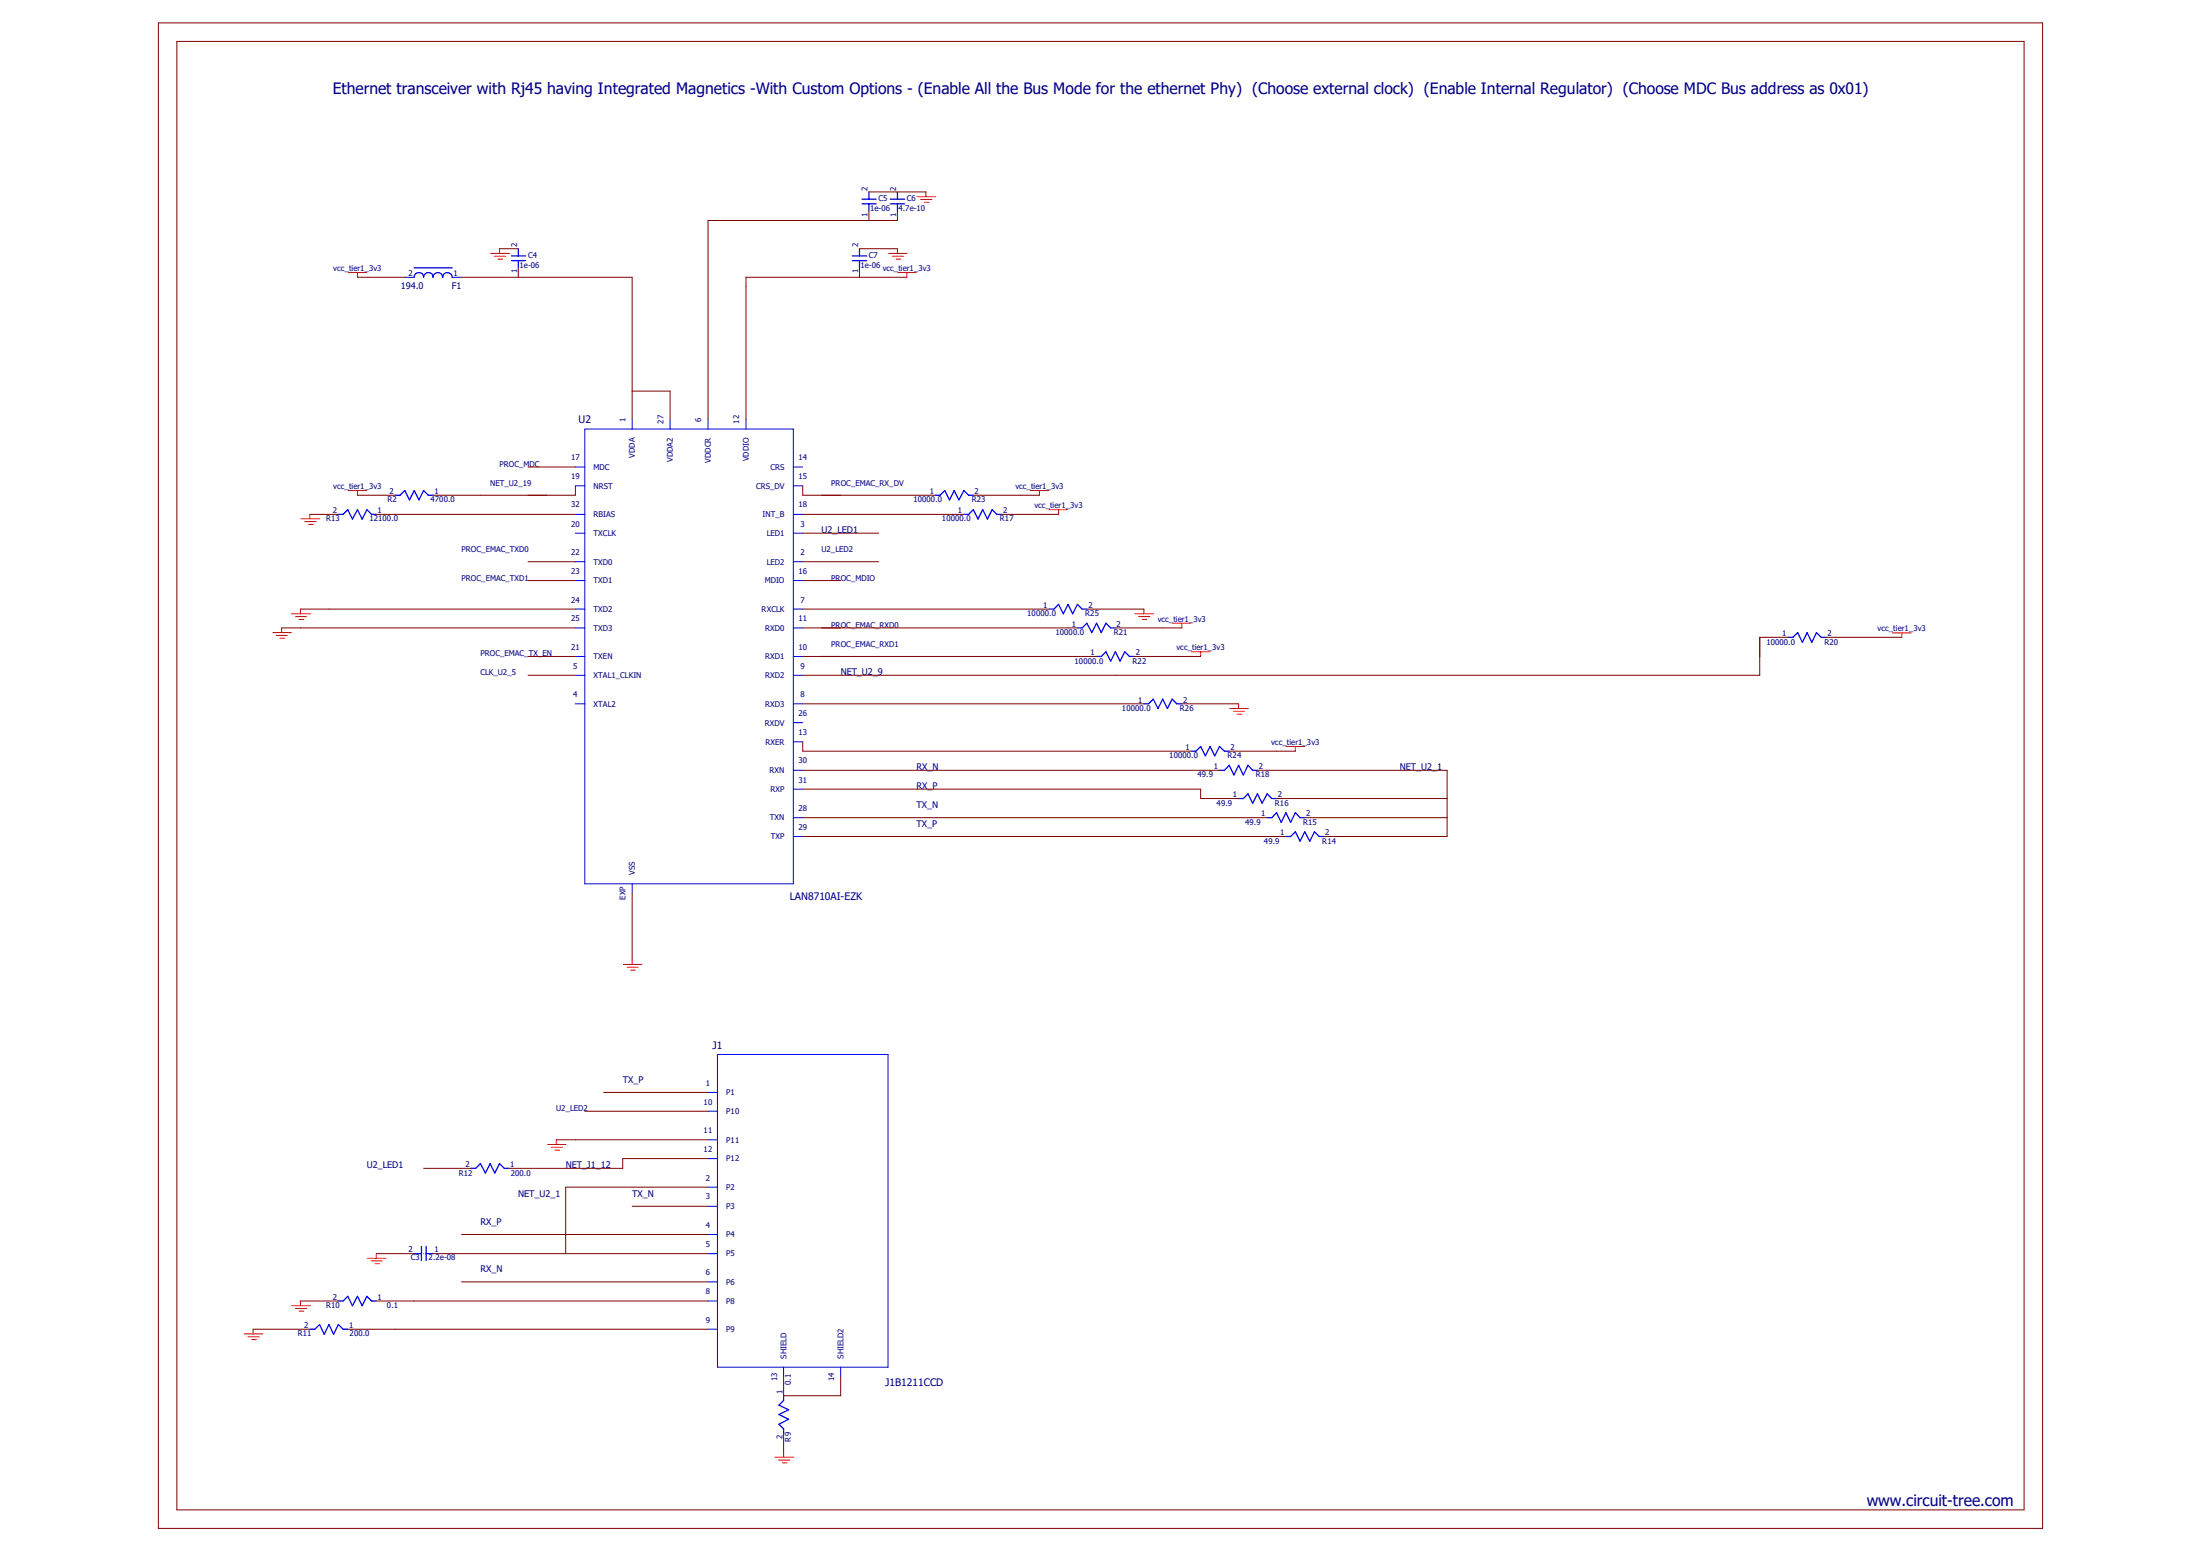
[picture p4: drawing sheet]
<svg xmlns="http://www.w3.org/2000/svg" width="297mm" height="210mm" viewBox="0 0 297 210" stroke-linecap="round" stroke-linejoin="round" font-family="sans-serif">
<path d="M21.1 3l254.8 203.6M275.9 3l-254.8 203.6" fill="none" stroke="#fff" stroke-width=".14"/>
<g fill="none" stroke="#f00" stroke-width=".14">
<path d="M47 36.8h2.5M48.3 36.8v.6M66.3 34.2h2.4M66.8 34.6h1.4M67.2 35h.7M67.4 33.6v.6M120 34.2h2.5M120.5 34.6h1.5M121 35h.6M121.2 33.6v.6M121.2 36.8h2.5M122.4 36.8v.6"/>
<path d="M123.8 26.5h2.5M124.3 26.9h1.5M124.8 27.3h.6M125 25.9v.6M40.6 70h2.6M41.1 70.4h1.6M41.7 70.8h.6M41.8 69.4v.6M47 66.2h2.5M48.3 66.2v.6M139.1 66.2h2.5M140.3 66.2v.6"/>
<path d="M141.6 68.8h2.5M142.9 68.8v.6M36.8 85.4h2.5M37.3 85.8h1.5M37.8 86.1h.6M38 84.8v.6M39.4 82.8h2.5M39.9 83.2h1.5M40.4 83.6h.6M40.6 82.2v.6M153.2 82.8h2.5M153.7 83.2h1.5"/>
<path d="M154.2 83.6h.7M154.4 82.2v.6M158.3 84.1h2.5M159.6 84.1v.7M160.8 88h2.6M162.1 88v.6M166 95.6h2.5M166.5 96h1.5M167 96.4h.6M167.2 95v.6M255.5 85.4h2.5M256.8 85.4v.6"/>
<path d="M173.6 100.8h2.5M174.9 100.8v.6M84.2 130.2h2.5M84.7 130.6h1.4M85.1 130.9h.7M85.3 129.5v.7M73.9 154.5h2.5M74.4 154.9h1.5M74.9 155.2h.7M75.1 153.8v.7M34.2 179.4v.6M39.4 176.2h2.5"/>
<path d="M39.9 176.6h1.5M40.4 177h.6M40.6 175.6v.6M49.6 169.8h2.5M50.1 170.2h1.5M50.6 170.6h.6M50.8 169.2v.6M33 180h2.5M33.5 180.4h1.5M34 180.8h.6M104.6 196.7h2.5M105.1 197.1h1.5"/>
<path d="M105.6 197.4h.7M105.8 196v.7"/>
</g>
<g fill="none" stroke="#800000" stroke-width=".14">
<path d="M21.4 3.1h254.4v203.2h-254.4zM23.9 5.6h249.4v198.2h-249.4zM48.3 37.4h6.4M67.4 33.6h2.6M116 33.6h5.2M116 36.2v1.2M117.3 25.9h7.7M117.3 28.5v1.3M121.2 28.5v1.3h-25.6v26.8M122.4 37.4h-21.7v19.2M41.8 69.4h3.9M48.3 66.8h5"/>
<path d="M131.4 66.8h8.9M135.2 69.4h7.7M38 84.8h39.7M40.6 82.2h37.1M108.4 82.2h33.2M108.4 95h46M108.4 88.6h39.6M146.7 82.2h7.7M150.6 84.8h9M153.1 88.6h9M159.6 95h7.6M241.4 86h-3.8v5.1h-129.2"/>
<path d="M246.5 86h10.3M165.9 101.4h9M85.3 120.6v8.9M75.1 153.8h20.5M34.2 179.4h7.6M40.6 175.6h5.1M50.8 169.2h5.1M105.8 193.5v2.5"/>
</g>
<g fill="none" stroke="#00f" stroke-width=".14">
<path d="M54.7 37.4h1.2M61 37.4h1.3M79 57.9h28.1v61.4h-28.1zM85.3 56.6v1.3M90.5 56.6v1.3M95.6 56.6v1.3M100.7 56.6v1.3M77.7 63h1.3M77.7 65.6h1.3M77.7 69.4h1.3M77.7 72h1.3M77.7 75.8h1.3"/>
<path d="M77.7 78.4h1.3M107.1 63h1.3M107.1 65.6h1.3M107.1 69.4h1.3M107.1 72h1.3M107.1 75.8h1.3M107.1 78.4h1.3M77.7 82.2h1.3M77.7 84.8h1.3M77.7 88.6h1.3M77.7 91.1h1.3M77.7 95h1.3"/>
<path d="M107.1 82.2h1.3M107.1 84.8h1.3M107.1 88.6h1.3M107.1 91.1h1.3M107.1 95h1.3M107.1 97.5h1.3M85.3 119.3v1.3M107.1 100.1h1.3M107.1 104h1.3M107.1 106.5h1.3M107.1 110.4h1.3M107.1 112.9h1.3"/>
<path d="M95.6 147.4h1.3M95.6 150h1.3M95.6 153.8h1.3M95.6 156.4h1.3M96.9 142.3h23v42.2h-23zM95.6 160.2h1.3M95.6 162.8h1.3M95.6 166.6h1.3M95.6 169.2h1.3M95.6 173h1.3M95.6 175.6h1.3M95.6 179.4h1.3"/>
<path d="M105.8 184.5v1.3M113.5 184.5v1.3"/>
</g>
<g fill="none" stroke="#00f" stroke-width=".17">
<path d="M55.9 37.4a.64 .64 0 0 1 .7-.6 .64 .64 0 0 1 .6 .6 .64 .64 0 0 1 .6-.6 .64 .64 0 0 1 .7 .6 .66 .66 0 0 1 .6-.6 .66 .66 0 0 1 .7 .6 .64 .64 0 0 1 .6-.6 .64 .64 0 0 1 .6 .6M55.9 36.2h5.1M69 34.5h2M69 35.2h2M70 33.6v.9M70 35.2v1M115.1 34.5h1.9M115.1 35.2h1.9M116 33.6v.9M116 35.2v1M116.4 26.9h1.9M116.4 27.5h1.9"/>
<path d="M117.3 25.9v1M117.3 27.5v1M120.2 26.9h1.9M120.2 27.5h1.9M121.2 25.9v1M121.2 27.5v1M45.7 69.4h.6l.6-.6 .7 1.3 .7-1.3 .6 1.3 .6-1.3 .7 .6h.6M53.3 66.8h.7l.7-.6 .6 1.3 .6-1.3 .7 1.3 .6-1.3 .6 .6h.7M126.3 66.8h.6l.7-.6 .6 1.3 .6-1.3 .7 1.3 .6-1.3 .7 .6h.6M130.1 69.4h.7l.6-.6 .6 1.3 .7-1.3 .6 1.3 .6-1.3 .7 .6h.6M141.6 82.2h.7l.6-.6 .7 1.2 .6-1.2 .6 1.2 .7-1.2 .6 .6h.6M145.5 84.8h.6l.6-.7 .7 1.3 .6-1.3 .7 1.3 .6-1.3 .6 .7h.7"/>
<path d="M148 88.6h.7l.6-.6 .6 1.2 .7-1.2 .6 1.2 .6-1.2 .7 .6h.6M154.4 95h.7l.6-.6 .6 1.2 .7-1.2 .6 1.2 .6-1.2 .7 .6h.7M241.4 86h.7l.6-.6 .6 1.3 .7-1.3 .6 1.3 .6-1.3 .7 .6h.6M160.8 101.4h.7l.6-.6 .6 1.2 .7-1.2 .6 1.2 .6-1.2 .7 .6h.6M164.6 104h.7l.6-.7 .7 1.3 .6-1.3 .7 1.3 .6-1.3 .6 .7h.7M167.2 107.8h.7l.6-.7 .6 1.3 .7-1.3 .6 1.3 .7-1.3 .6 .7h.6M171.1 110.4h.6l.6-.7 .7 1.3 .6-1.3 .6 1.3 .7-1.3 .6 .7h.6M173.6 112.9h.6l.7-.6 .6 1.2 .6-1.2 .7 1.2 .7-1.2 .6 .6h.6M63.6 157.7h.6l.7-.6 .6 1.2 .7-1.2 .6 1.2 .6-1.2 .7 .6h.6M41.8 179.4h.7l.6-.6 .7 1.3 .6-1.3 .6 1.3 .7-1.3 .6 .6h.6M45.7 175.6h.6l.6-.6 .7 1.2 .7-1.2 .6 1.2 .6-1.2 .7 .6h.6M55.9 169.2h1"/>
<path d="M56.9 168.2v1.9M57.5 168.2v1.9M57.5 169.2h1M105.8 188.4v.6l-.6 .7 1.3 .6-1.3 .6 1.3 .7-1.3 .6 .6 .7v.6"/>
</g>
<path d="M144.2 84.7v.1z" fill-rule="evenodd" fill="#800000"/>
<g fill="none" stroke="#800000" stroke-width=".14">
<path d="M62.3 37.4h23v19.2M70 36.2v1.2M85.3 52.8h5.2v3.8M50.8 69.4h26.9M71.3 78.4h6.4M71.3 63h6.4M71.3 75.8h6.4M77.7 65.6v1.2h-19.2M108.4 65.6v1.2h17.9M108.4 69.4h21.7M108.4 78.4h5.1M108.4 75.8h10.2"/>
<path d="M71.3 91.1h6.4M71.3 88.6h6.4M108.4 84.8h37.1M108.4 100.1v1.3h52.4M108.4 112.9h65.2M108.4 106.5h53.7v1.3h5.1M169.8 104h25.6v8.9h-16.7M172.3 107.8h23.1M176.1 110.4h19.3M79 150h16.6M81.5 147.4h14.1M95.6 156.4h-11.5v1.3h-15.4"/>
<path d="M46.9 179.4h48.7M50.8 175.6h44.8M58.5 169.2h37.1M62.3 166.6h33.3M95.6 160.2h-19.2v9"/>
</g>
<path d="M57.2 169.2l.1 .1z" fill-rule="evenodd" fill="#800000"/>
<path d="M108.4 72h10.2M108.4 104h56.2M108.4 110.4h62.7M57.2 157.7h6.4M62.3 173h33.3M85.3 162.8h10.3M105.8 185.8v2.6h7.7v-2.6" fill="none" stroke="#800000" stroke-width=".14"/>
<g font-size="2.1" fill="#000080">
<text x="44.9" y="12.7">Ethernet transceiver with Rj45 having Integrated Magnetics -With Custom Options - (Enable All the Bus Mode for the ethernet Phy) (Choose external clock) (Enable Internal Regulator) (Choose MDC Bus address as 0x01)</text>
<text x="252" y="203.3">www.circuit-tree.com</text>
</g>
<g font-size="1.4" fill="#000080">
<text x="78.1" y="57.1">U2</text>
<text x="106.6" y="121.5">LAN8710AI-EZK</text>
<text x="96.2" y="141.6">J1</text>
<text x="119.5" y="187">J1B1211CCD</text>
</g>
<g font-size="1.2" fill="#000080">
<text x="54.1" y="38.9">194.0</text>
<text x="61" y="38.9">F1</text>
<text x="110.9" y="72">U2_LED1</text>
<text x="113.5" y="91.1">NET_U2_9</text>
<text x="123.7" y="106.5">RX_P</text>
<text x="123.7" y="104">RX_N</text>
<text x="189" y="104">NET_U2_1</text>
<text x="123.7" y="111.6">TX_P</text>
<text x="123.7" y="109.1">TX_N</text>
<text x="84.1" y="146.2">TX_P</text>
<text x="49.5" y="157.7">U2_LED1</text>
<text x="70" y="161.5">NET_U2_1</text>
<text x="76.4" y="157.7">NET_J1_12</text>
<text x="85.3" y="161.5">TX_N</text>
<text x="64.9" y="165.4">RX_P</text>
<text x="64.9" y="171.7">RX_N</text>
</g>
<g font-size="1.1" fill="#000080">
<text x="117.1" y="29.3" transform="rotate(-90 117.1 29.3)">1</text>
<text x="117.1" y="25.7" transform="rotate(-90 117.1 25.7)">2</text>
<text x="117.5" y="28.5">1e-06</text>
<text x="118.6" y="27.2">C5</text>
<text x="121" y="29.3" transform="rotate(-90 121 29.3)">1</text>
<text x="121" y="25.7" transform="rotate(-90 121 25.7)">2</text>
<text x="121.3" y="28.5">4.7e-10</text>
<text x="122.4" y="27.2">C6</text>
<text x="69.8" y="33.4" transform="rotate(-90 69.8 33.4)">2</text>
<text x="71.3" y="34.9">C4</text>
<text x="115.9" y="33.4" transform="rotate(-90 115.9 33.4)">2</text>
<text x="117.3" y="34.9">C7</text>
<text x="45" y="36.5">vcc_tier1_3v3</text>
<text x="55.2" y="37.3">2</text>
<text x="61.2" y="37.3">1</text>
<text x="69.8" y="36.9" transform="rotate(-90 69.8 36.9)">1</text>
<text x="70.1" y="36.2">1e-06</text>
<text x="115.9" y="36.9" transform="rotate(-90 115.9 36.9)">1</text>
<text x="116.2" y="36.2">1e-06</text>
<text x="119.2" y="36.5">vcc_tier1_3v3</text>
<text x="84.5" y="56.9" transform="rotate(-90 84.5 56.9)">1</text>
<text x="89.6" y="57.2" transform="rotate(-90 89.6 57.2)">27</text>
<text x="94.7" y="56.9" transform="rotate(-90 94.7 56.9)">6</text>
<text x="99.8" y="57.2" transform="rotate(-90 99.8 57.2)">12</text>
<text x="45" y="66">vcc_tier1_3v3</text>
<text x="66.2" y="65.6">NET_U2_19</text>
<text x="67.4" y="63">PROC_MDC</text>
<text x="77.1" y="62.1">17</text>
<text x="77.1" y="64.7">19</text>
<text x="80.1" y="63.4">MDC</text>
<text x="80.1" y="66">NRST</text>
<text x="85.7" y="61.8" transform="rotate(-90 85.7 61.8)">VDDA</text>
<text x="90.8" y="62.4" transform="rotate(-90 90.8 62.4)">VDDA2</text>
<text x="96" y="62.4" transform="rotate(-90 96 62.4)">VDDCR</text>
<text x="101.1" y="62.3" transform="rotate(-90 101.1 62.3)">VDDIO</text>
<text x="102.1" y="66">CRS_DV</text>
<text x="104" y="63.4">CRS</text>
<text x="107.8" y="62.1">14</text>
<text x="107.8" y="64.7">15</text>
<text x="112.2" y="65.6">PROC_EMAC_RX_DV</text>
<text x="137.1" y="66">vcc_tier1_3v3</text>
<text x="44" y="70.4">R13</text>
<text x="44.9" y="69.2">2</text>
<text x="49.9" y="70.4">12100.0</text>
<text x="51" y="69.2">1</text>
<text x="52.3" y="67.8">R2</text>
<text x="52.6" y="66.7">2</text>
<text x="58.1" y="67.8">4700.0</text>
<text x="58.7" y="66.7">1</text>
<text x="77.1" y="68.5">32</text>
<text x="77.1" y="71.1">20</text>
<text x="80.1" y="69.8">RBIAS</text>
<text x="103" y="69.8">INT_B</text>
<text x="107.8" y="68.5">18</text>
<text x="108.1" y="71.1">3</text>
<text x="123.3" y="67.8">10000.0</text>
<text x="125.5" y="66.7">1</text>
<text x="127.2" y="70.4">10000.0</text>
<text x="129.3" y="69.2">1</text>
<text x="131.2" y="67.8">R23</text>
<text x="131.6" y="66.7">2</text>
<text x="135" y="70.4">R17</text>
<text x="135.4" y="69.2">2</text>
<text x="139.7" y="68.5">vcc_tier1_3v3</text>
<text x="62.3" y="74.5">PROC_EMAC_TXD0</text>
<text x="77.1" y="74.9">22</text>
<text x="77.1" y="77.5">23</text>
<text x="80.1" y="72.3">TXCLK</text>
<text x="80.1" y="76.2">TXD0</text>
<text x="103.5" y="72.3">LED1</text>
<text x="103.5" y="76.2">LED2</text>
<text x="107.8" y="77.5">16</text>
<text x="108.1" y="74.9">2</text>
<text x="110.9" y="74.5">U2_LED2</text>
<text x="62.3" y="78.4">PROC_EMAC_TXD1</text>
<text x="77.1" y="81.3">24</text>
<text x="77.1" y="83.9">25</text>
<text x="80.1" y="78.7">TXD1</text>
<text x="80.1" y="82.6">TXD2</text>
<text x="102.8" y="82.6">RXCLK</text>
<text x="103.3" y="78.7">MDIO</text>
<text x="107.8" y="83.9">11</text>
<text x="108.1" y="81.3">7</text>
<text x="112.2" y="78.4">PROC_MDIO</text>
<text x="138.7" y="83.2">10000.0</text>
<text x="140.8" y="82">1</text>
<text x="146.5" y="83.2">R25</text>
<text x="146.9" y="82">2</text>
<text x="156.3" y="83.9">vcc_tier1_3v3</text>
<text x="64.9" y="88.6">PROC_EMAC_TX_EN</text>
<text x="77.1" y="87.7">21</text>
<text x="80.1" y="85.1">TXD3</text>
<text x="80.1" y="89">TXEN</text>
<text x="103.3" y="85.1">RXD0</text>
<text x="103.3" y="89">RXD1</text>
<text x="107.8" y="87.7">10</text>
<text x="112.2" y="87.3">PROC_EMAC_RXD1</text>
<text x="112.2" y="84.8">PROC_EMAC_RXD0</text>
<text x="142.5" y="85.7">10000.0</text>
<text x="144.7" y="84.6">1</text>
<text x="145.1" y="89.6">10000.0</text>
<text x="147.2" y="88.4">1</text>
<text x="150.4" y="85.7">R21</text>
<text x="150.7" y="84.6">2</text>
<text x="152.9" y="89.6">R22</text>
<text x="153.3" y="88.4">2</text>
<text x="158.8" y="87.7">vcc_tier1_3v3</text>
<text x="238.5" y="87">10000.0</text>
<text x="240.6" y="85.9">1</text>
<text x="246.3" y="87">R20</text>
<text x="246.7" y="85.9">2</text>
<text x="253.5" y="85.2">vcc_tier1_3v3</text>
<text x="64.9" y="91.1">CLK_U2_5</text>
<text x="77.4" y="90.3">5</text>
<text x="77.4" y="94.1">4</text>
<text x="80.1" y="91.5">XTAL1_CLKIN</text>
<text x="80.1" y="95.4">XTAL2</text>
<text x="103.3" y="91.5">RXD2</text>
<text x="103.3" y="95.4">RXD3</text>
<text x="108.1" y="90.3">9</text>
<text x="108.1" y="94.1">8</text>
<text x="151.5" y="96">10000.0</text>
<text x="153.7" y="94.8">1</text>
<text x="159.3" y="96">R26</text>
<text x="159.7" y="94.8">2</text>
<text x="103.3" y="98">RXDV</text>
<text x="103.3" y="100.5">RXER</text>
<text x="107.8" y="96.6">26</text>
<text x="107.8" y="99.2">13</text>
<text x="160.1" y="101.2">1</text>
<text x="166.1" y="101.2">2</text>
<text x="171.6" y="100.5">vcc_tier1_3v3</text>
<text x="103.9" y="104.4">RXN</text>
<text x="104" y="106.9">RXP</text>
<text x="107.8" y="103">30</text>
<text x="107.8" y="105.6">31</text>
<text x="157.9" y="102.4">10000.0</text>
<text x="161.7" y="104.9">49.9</text>
<text x="163.9" y="103.8">1</text>
<text x="165.7" y="102.4">R24</text>
<text x="166.5" y="107.6">1</text>
<text x="169.5" y="104.9">R18</text>
<text x="170" y="103.8">2</text>
<text x="172.5" y="107.6">2</text>
<text x="103.9" y="110.7">TXN</text>
<text x="104.1" y="113.3">TXP</text>
<text x="107.8" y="109.4">28</text>
<text x="107.8" y="112">29</text>
<text x="164.3" y="108.8">49.9</text>
<text x="168.1" y="111.3">49.9</text>
<text x="170.3" y="110.2">1</text>
<text x="170.6" y="113.9">49.9</text>
<text x="172.1" y="108.8">R16</text>
<text x="172.8" y="112.7">1</text>
<text x="175.9" y="111.3">R15</text>
<text x="176.4" y="110.2">2</text>
<text x="178.5" y="113.9">R14</text>
<text x="178.9" y="112.7">2</text>
<text x="85.7" y="118.1" transform="rotate(-90 85.7 118.1)">VSS</text>
<text x="84.5" y="121.5" transform="rotate(-90 84.5 121.5)">EXP</text>
<text x="75.1" y="150">U2_LED2</text>
<text x="95" y="149.1">10</text>
<text x="95.3" y="146.6">1</text>
<text x="98" y="147.8">P1</text>
<text x="95" y="153">11</text>
<text x="95" y="155.5">12</text>
<text x="98" y="150.4">P10</text>
<text x="98" y="154.2">P11</text>
<text x="61.9" y="158.7">R12</text>
<text x="62.8" y="157.5">2</text>
<text x="68.9" y="157.5">1</text>
<text x="69" y="158.7">200.0</text>
<text x="95.3" y="159.3">2</text>
<text x="95.3" y="161.9">3</text>
<text x="98" y="156.8">P12</text>
<text x="98" y="160.6">P2</text>
<text x="95.3" y="165.7">4</text>
<text x="98" y="163.2">P3</text>
<text x="98" y="167">P4</text>
<text x="55.2" y="169">2</text>
<text x="55.5" y="170">C3</text>
<text x="57.9" y="170">2.2e-08</text>
<text x="58.7" y="169">1</text>
<text x="95.3" y="168.3">5</text>
<text x="95.3" y="172.1">6</text>
<text x="98" y="169.6">P5</text>
<text x="98" y="173.4">P6</text>
<text x="41.1" y="179.2">2</text>
<text x="44" y="176.6">R10</text>
<text x="44.9" y="175.4">2</text>
<text x="47.2" y="179.2">1</text>
<text x="51" y="175.4">1</text>
<text x="52.2" y="176.6">0.1</text>
<text x="95.3" y="174.7">8</text>
<text x="95.3" y="178.5">9</text>
<text x="98" y="176">P8</text>
<text x="98" y="179.8">P9</text>
<text x="40.2" y="180.4">R11</text>
<text x="47.2" y="180.4">200.0</text>
<text x="106.2" y="183.4" transform="rotate(-90 106.2 183.4)">SHIELD</text>
<text x="113.9" y="183.4" transform="rotate(-90 113.9 183.4)">SHIELD2</text>
<text x="104.9" y="186.4" transform="rotate(-90 104.9 186.4)">13</text>
<text x="105.6" y="188.2" transform="rotate(-90 105.6 188.2)">1</text>
<text x="106.8" y="186.9" transform="rotate(-90 106.8 186.9)">0.1</text>
<text x="112.6" y="186.4" transform="rotate(-90 112.6 186.4)">14</text>
<text x="105.6" y="194.3" transform="rotate(-90 105.6 194.3)">2</text>
<text x="106.8" y="194.6" transform="rotate(-90 106.8 194.6)">R9</text>
</g>
</svg>
